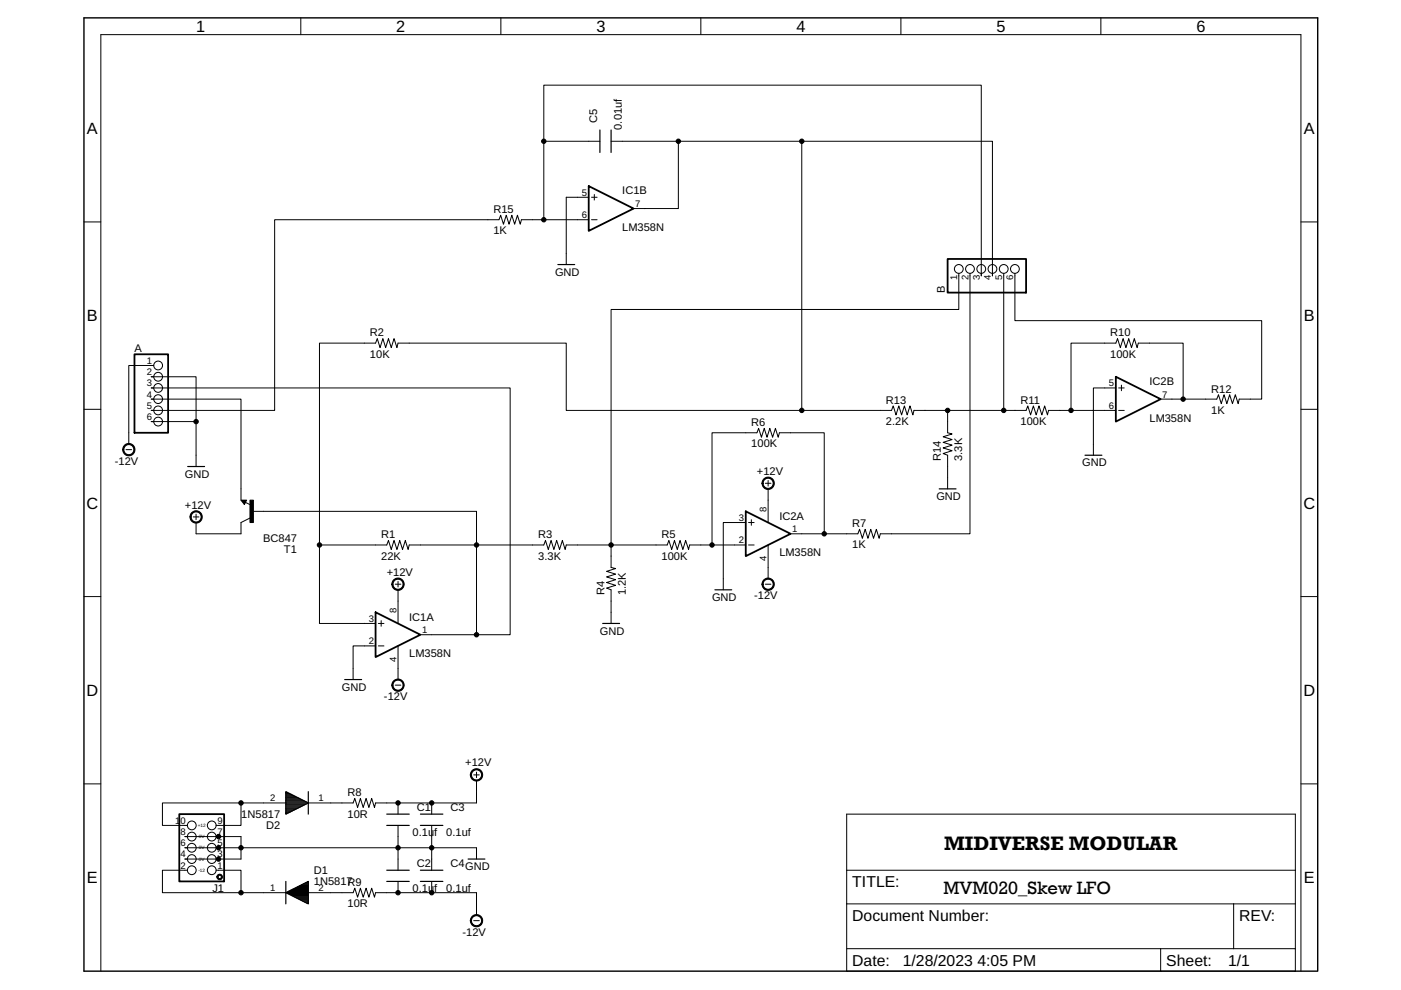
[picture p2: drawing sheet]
<svg xmlns="http://www.w3.org/2000/svg" width="297mm" height="210mm" viewBox="0 0 297 210" stroke-linecap="round" stroke-linejoin="round" font-family="sans-serif">
<path d="M17.8 3.8h261.6v202.1h-261.6z" fill="none" stroke="#000" stroke-width=".3"/>
<g fill="none" stroke="#000" stroke-width=".21">
<path d="M63.8 3.8v3.5M106.2 3.8v3.5M148.6 3.8v3.5M191 3.8v3.5M233.4 3.8v3.5M115.3 30v-11.9h92.7v40.4v-.5M127.2 30h-11.9v16.6M129.6 30h14.2v14.2h-9.5M143.8 30h26.2M170 30v57M170 30h40.4v28.5v-.5M17.8 47.1h3.6"/>
<path d="M124.8 46.6h-14.2l-.3 .9-.6-1.9-.6 1.9-.6-1.9-.6 1.9-.6-1.9-.6 1.9-.5-1.9-.4 1h-47.6v40.4h-26.1h.5M124.8 41.8h-4.7v14.3M125.4 41.8h1.2M125.4 46.6h1.2M126 41.2v1.2M203.3 58v7.6h-73.7v49.9h11.9l.3-.9 .6 1.9 .6-1.9 .6 1.9 .6-1.9 .6 1.9 .6-1.9 .6 1.9 .2-1h11.9M205.7 58v55.2h-19.1l-.2 .9-.6-1.9-.6 1.9-.6-1.9-.6 1.9-.6-1.9-.6 1.9-.6-1.9-.3 1h-14.3M212.8 58v29h4.8l.3-.9 .6 1.9 .6-1.9 .6 1.9 .6-1.9 .6 1.9 .6-1.9 .6 1.9 .2-1h14.3M215.2 58v10h52.3v16.6h-4.8l-.2 1-.6-1.9-.6 1.9-.6-1.9-.6 1.9-.6-1.9-.6 1.9-.6-1.9-.3 .9h-11.9M275.8 47.1h3.6M32.6 79.9h-.5h9.5v19M32.6 77.5h-5.3v16.6"/>
<path d="M17.8 86.8h3.6M26.7 95.3h1.2M32.1 89.4h9.5M32.6 84.6h-.5h19v21.4M32.6 82.3h-.5h76.1v52.3h-7.2M200.9 87v4.8l1 .2-1.9 .6 1.9 .6-1.9 .6 1.9 .6-1.9 .6 1.9 .6-1.9 .6 .9 .3v7.2M212.8 87h-19l-.3 1-.6-1.9-.6 1.9-.6-1.9-.5 1.9-.6-1.9-.6 1.9-.6-1.9-.4 .9h-68.9v-14.3h-35.7l-.2 1-.7-1.9-.5 1.9-.6-1.9-.6 1.9-.6-1.9-.6 1.9-.6-1.9-.4 .9h-11.9v42.8M236.6 82.3h-4.8v14.2M237.2 82.3h1.2M237.2 87h1.2M237.8 81.7v1.1M250.8 84.6v-11.9h-9.5l-.2 1-.6-1.9-.6 1.9-.6-1.9-.6 1.9-.6-1.9-.6 1.9-.6-1.9-.3 .9h-9.5v14.3"/>
<path d="M275.8 86.8h3.6M41 109.6h1.2M41.6 109v1.2M51.1 106h1.2l-.5 1zM52 106.5l1.2 .6M53 109.8l-1.9 1v2.4h-9.5v-2.4M53.5 108.4h47.5v7.1h14.3l.4-.9 .5 1.9 .6-1.9 .6 1.9 .6-1.9 .6 1.9 .6-1.9 .6 1.9 .3-1h9.5v4.8l.9 .2-1.9 .6 1.9 .6-1.9 .6 1.9 .6-1.9 .6 1.9 .6-1.9 .6 1 .4v7.1M158.1 110.8h-4.7v14.3M158.7 115.5h1.2M158.7 110.8h1.2M159.3 110.2v1.2M162.3 102.5h1.1"/>
<path d="M162.9 101.9v1.2M162.9 103.7v7.1M162.9 115.5v7.2M174.8 113.2v-21.4h-9.6l-.2 .9-.6-1.9-.6 1.9-.6-1.9-.6 1.9-.6-1.9-.6 1.9-.6-1.9-.3 1h-9.5v23.7M17.8 126.5h3.6M79.6 132.2h-11.9v-16.7h14.3l.4-.9 .6 1.9 .5-1.9 .7 1.9 .6-1.9 .5 1.9 .6-1.9 .6 1.9 .3-1h14.2v19.1h-11.9M79.6 136.9h-4.7v7.2M80.2 132.2h1.2M80.2 136.9h1.2M80.8 131.6v1.2M83.8 123.9h1.2M84.4 123.3v1.2"/>
<path d="M84.4 125.1v7.1M84.4 136.9v7.2M162.3 123.9h1.1M275.8 126.5h3.6M83.8 145.3h1.2M17.8 166.2h3.6M39.2 179.7h61.8v2.4M39.7 177.4h-.5h11.9v4.7h-11.9h.5M45.8 177.4h.5M51.1 170.2v4.8h-5.3M60.6 170.2h-26.2v4.8h5.3M65.4 170.2h9.5l.3-.9 .6 1.9 .6-1.9 .6 1.9 .6-1.9 .6 1.9 .6-1.9 .6 1.9 .2-1h11.9"/>
<path d="M84.4 170.2v2.4M84.4 175v9.5M91.5 170.2v2.4M91.5 175v9.5M100.4 164.3h1.2M101 163.7v1.2M101 165.5v4.7h-9.5M275.8 166.2h3.6M39.7 184.5h-5.3v4.8h26.2M45.8 184.5h5.3v4.8M45.8 182.1h.5M65.4 189.3h9.5l.3-1 .6 1.9 .6-1.9 .6 1.9 .6-1.9 .6 1.9 .6-1.9 .6 1.9 .2-.9h11.9"/>
<path d="M84.4 186.9v2.4M91.5 189.3h9.5v4.7M91.5 186.9v2.4M100.4 195.2h1.2M179.5 191.6h95.1M179.5 184.5h95.1M261.6 191.6v9.5M246.1 201.1v4.8M246.1 201.1h15.5M261.6 201.1h13v4.8h-95.1v-4.8h66.6M274.6 201.1v-28.5h-95.1v28.5M275.8 205.9v-198.6h-254.4v198.6"/>
<circle cx="203.3" cy="57" r=".93"/>
<circle cx="205.7" cy="57" r=".93"/>
<circle cx="208" cy="57" r=".93"/>
<circle cx="210.4" cy="57" r=".93"/>
<circle cx="212.8" cy="57" r=".93"/>
<circle cx="215.2" cy="57" r=".93"/>
<circle cx="33.5" cy="77.5" r=".93"/>
<circle cx="33.5" cy="79.9" r=".93"/>
<circle cx="33.5" cy="84.6" r=".93"/>
<circle cx="33.5" cy="82.3" r=".93"/>
<circle cx="33.5" cy="87" r=".93"/>
<circle cx="33.5" cy="89.4" r=".93"/>
<circle cx="40.7" cy="175" r=".93"/>
<circle cx="40.7" cy="179.7" r=".93"/>
<circle cx="40.7" cy="177.4" r=".93"/>
<circle cx="44.9" cy="179.7" r=".93"/>
<circle cx="44.9" cy="177.4" r=".93"/>
<circle cx="44.9" cy="175" r=".93"/>
<circle cx="40.7" cy="184.5" r=".93"/>
<circle cx="40.7" cy="182.1" r=".93"/>
<circle cx="44.9" cy="184.5" r=".93"/>
<circle cx="44.9" cy="182.1" r=".93"/>
</g>
<g fill="none" stroke="#000" stroke-width=".25">
<path d="M127.2 27.6v4.7M129.6 27.6v4.7M118.3 56.1h3.5M39.8 98.9h3.6M230 96.5h3.6M52 106.2h-.7l.5 .5 .2-.4h-.3l.1 .2M199.1 103.7h3.6M127.8 132.2h3.6M151.6 125.1h3.5M73.1 144.1h3.6M60.6 172.5h.2M60.6 172.3h.6"/>
<path d="M60.6 172.1h1M60.6 171.9h1.4M60.6 171.7h1.8M60.6 171.5h2.2M60.6 171.3h2.6M60.6 171.1h3.1M60.6 170.9h3.5M60.6 170.7h3.9M60.6 170.5h4.3M60.6 170.3h4.7M60.6 170.1h4.4M60.6 169.8h4"/>
<path d="M60.6 169.7h3.6M60.6 169.4h3.2M60.6 169.2h2.8M60.6 169h2.3M60.6 168.8h1.9M60.6 168.6h1.5M60.6 168.4h1.1M60.6 168.2h.7M60.6 168h.3M60.6 167.9l4.8 2.3-4.8 2.4zM65.4 167.9v4.7M82 172.6h4.8"/>
<path d="M82 175h4.8M89.1 172.6h4.8M89.1 175h4.8M60.6 189.3l4.8-2.4v4.7zM60.6 186.9v4.7M60.7 189.2h4.7M60.9 189.4h4.5M61.1 189h4.3M61.3 189.6h4.1M61.5 188.8h3.9M61.8 189.8h3.6M61.9 188.6h3.5"/>
<path d="M62.2 190h3.2M62.3 188.4h3.1M62.6 190.2h2.8M62.8 188.2h2.6M63 190.5h2.4M63.2 188h2.2M63.4 190.7h2M63.6 187.8h1.8M63.8 190.9h1.6M64 187.6h1.4M64.2 191.1h1.2M64.4 187.4h1"/>
<path d="M64.6 191.3h.8M64.8 187.2h.6M65 191.5h.4M65.2 186.9h.2M82 184.5h4.8M82 186.9h4.8M89.1 184.5h4.8M89.1 186.9h4.8M99.3 182.1h3.5"/>
</g>
<path d="M124.8 39.5l9.5 4.7-9.5 4.8zM200.9 54.9h16.7v7.1h-16.7zM28.5 75.1h7.1v16.7h-7.1zM236.6 79.9l9.5 4.7-9.5 4.8zM158.1 108.4l9.5 4.8-9.5 4.7zM79.6 129.8l9.5 4.8-9.5 4.7zM38 172.6h9.5v14.3h-9.5z" fill="none" stroke="#000" stroke-width=".38"/>
<g fill="#000" stroke="#000" stroke-width=".21">
<path d="M26.4 94.4a1.3 1.3 0 0 1 2 .3 1.3 1.3 0 0 1-.7 1.9 1.3 1.3 0 0 1-1.7-1.3h.2a1.06 1.06 0 0 1 1.5-1 1.06 1.06 0 0 1 .3 1.8 1.06 1.06 0 0 1-1.7-.5l-.1-.3h-.2z" fill-rule="evenodd"/>
<path d="M40.7 108.7a1.3 1.3 0 0 1 2 .2 1.3 1.3 0 0 1-.8 1.9 1.3 1.3 0 0 1-1.6-1.2h.2a1.06 1.06 0 0 1 1.5-1 1.06 1.06 0 0 1 .3 1.8 1.06 1.06 0 0 1-1.7-.5l-.1-.3h-.2z" fill-rule="evenodd"/>
<path d="M161.9 101.5a1.31 1.31 0 0 1 2.1 .3 1.31 1.31 0 0 1-.8 2 1.31 1.31 0 0 1-1.7-1.3h.3a1.07 1.07 0 0 1 1.6-.9 1.07 1.07 0 0 1 .1 1.8 1.07 1.07 0 0 1-1.7-.7v-.2h-.3z" fill-rule="evenodd"/>
<path d="M83.5 122.9a1.3 1.3 0 0 1 2 .3 1.3 1.3 0 0 1-.8 1.9 1.3 1.3 0 0 1-1.6-1.2h.2a1.07 1.07 0 0 1 1.5-1 1.07 1.07 0 0 1 .3 1.8 1.07 1.07 0 0 1-1.7-.6l-.1-.2h-.2z" fill-rule="evenodd"/>
<path d="M161.9 122.9a1.31 1.31 0 0 1 2.1 .3 1.31 1.31 0 0 1-.8 2 1.31 1.31 0 0 1-1.7-1.3h.3a1.07 1.07 0 0 1 1.6-.9 1.07 1.07 0 0 1 .1 1.8 1.07 1.07 0 0 1-1.7-.7v-.2h-.3z" fill-rule="evenodd"/>
<path d="M83.5 144.4a1.3 1.3 0 0 1 2 .2 1.3 1.3 0 0 1-.8 1.9 1.3 1.3 0 0 1-1.6-1.2h.2a1.07 1.07 0 0 1 1.5-1 1.07 1.07 0 0 1 .3 1.7 1.07 1.07 0 0 1-1.7-.5l-.1-.2h-.2z" fill-rule="evenodd"/>
<path d="M100.1 163.4a1.31 1.31 0 0 1 2.1 .2 1.31 1.31 0 0 1-.8 2 1.31 1.31 0 0 1-1.7-1.3h.3a1.07 1.07 0 0 1 1.5-.9 1.07 1.07 0 0 1 .2 1.8 1.07 1.07 0 0 1-1.7-.6v-.3h-.3z" fill-rule="evenodd"/>
<path d="M46.2 185.5a.6 .6 0 0 1 .9 .2 .6 .6 0 0 1-.4 .8 .6 .6 0 0 1-.7-.6h.2a.36 .36 0 0 1 .5-.3 .36 .36 0 0 1 .1 .6 .36 .36 0 0 1-.6-.1v-.2h-.2z" fill-rule="evenodd"/>
<path d="M100.1 194.3a1.31 1.31 0 0 1 2.1 .3 1.31 1.31 0 0 1-.8 1.9 1.31 1.31 0 0 1-1.7-1.3h.3a1.08 1.08 0 0 1 1.6-.9 1.08 1.08 0 0 1 .1 1.8 1.08 1.08 0 0 1-1.7-.6v-.3h-.3z" fill-rule="evenodd"/>
<circle cx="115.3" cy="30" r=".47"/>
<circle cx="143.8" cy="30" r=".47"/>
<circle cx="170" cy="30" r=".47"/>
<circle cx="115.3" cy="46.6" r=".47"/>
<circle cx="41.6" cy="89.4" r=".47"/>
<circle cx="170" cy="87" r=".47"/>
<circle cx="200.9" cy="87" r=".47"/>
<circle cx="212.8" cy="87" r=".47"/>
<circle cx="227.1" cy="87" r=".47"/>
<circle cx="250.8" cy="84.6" r=".47"/>
<circle cx="67.7" cy="115.5" r=".47"/>
<circle cx="101" cy="115.5" r=".47"/>
<circle cx="129.6" cy="115.5" r=".47"/>
<circle cx="151" cy="115.5" r=".47"/>
<circle cx="174.8" cy="113.2" r=".47"/>
<circle cx="101" cy="134.6" r=".47"/>
<circle cx="46.3" cy="179.7" r=".47"/>
<circle cx="46.3" cy="177.4" r=".47"/>
<circle cx="51.1" cy="170.2" r=".47"/>
<circle cx="51.1" cy="179.7" r=".47"/>
<circle cx="84.4" cy="179.7" r=".47"/>
<circle cx="84.4" cy="170.2" r=".47"/>
<circle cx="91.5" cy="179.7" r=".47"/>
<circle cx="91.5" cy="170.2" r=".47"/>
<circle cx="46.3" cy="182.1" r=".47"/>
<circle cx="51.1" cy="189.3" r=".47"/>
<circle cx="84.4" cy="189.3" r=".47"/>
<circle cx="91.5" cy="189.3" r=".47"/>
</g>
<path d="M53 106h.7v4.8h-.7z" fill="#000" stroke="#000" stroke-width=".21"/>
<text font-size="4.2" x="200.2" y="180.3">MIDIVERSE MODULAR</text>
<text font-size="3.9" x="200" y="189.5">MVM020_Skew LFO</text>
<g font-size="3.5">
<text x="41.6" y="6.8">1</text>
<text x="84" y="6.8">2</text>
<text x="126.4" y="6.8">3</text>
<text x="168.8" y="6.8">4</text>
<text x="211.3" y="6.8">5</text>
<text x="253.7" y="6.8">6</text>
<text x="18.4" y="28.4">A</text>
<text x="276.5" y="28.4">A</text>
<text x="18.4" y="68.1">B</text>
<text x="276.5" y="68.1">B</text>
<text x="18.3" y="107.8">C</text>
<text x="276.4" y="107.8">C</text>
<text x="18.3" y="147.5">D</text>
<text x="276.4" y="147.5">D</text>
<text x="18.4" y="187.3">E</text>
<text x="276.5" y="187.3">E</text>
</g>
<g font-size="3.3">
<text x="180.7" y="188.1">TITLE:</text>
<text x="180.7" y="195.2">Document Number:</text>
<text x="262.7" y="195.2">REV:</text>
<text x="180.7" y="204.7">Date:</text>
<text x="191.4" y="204.7">1/28/2023 4:05 PM</text>
<text x="247.3" y="204.7">Sheet:</text>
<text x="260.4" y="204.7">1/1</text>
</g>
<g font-size="2.3">
<text x="126.6" y="26" transform="rotate(-90 126.6 26)">C5</text>
<text x="131.8" y="27.5" transform="rotate(-90 131.8 27.5)">0.01uf</text>
<text x="131.9" y="41.2">IC1B</text>
<text x="104.6" y="45.2">R15</text>
<text x="104.6" y="49.7">1K</text>
<text x="131.9" y="49">LM358N</text>
<text x="117.7" y="58.5">GND</text>
<text x="200.3" y="62" transform="rotate(-90 200.3 62)">B</text>
<text x="78.4" y="71.3">R2</text>
<text x="235.4" y="71.3">R10</text>
<text x="28.5" y="74.5">A</text>
<text x="78.4" y="75.8">10K</text>
<text x="235.4" y="75.8">100K</text>
<text x="243.7" y="81.7">IC2B</text>
<text x="256.8" y="83.2">R12</text>
<text x="187.8" y="85.6">R13</text>
<text x="216.4" y="85.6">R11</text>
<text x="243.7" y="89.4">LM358N</text>
<text x="256.8" y="87.7">1K</text>
<text x="159.3" y="94.9">100K</text>
<text x="159.3" y="90.4">R6</text>
<text x="187.8" y="90.1">2.2K</text>
<text x="216.4" y="90.1">100K</text>
<text x="24.3" y="98.5">-12V</text>
<text x="39.2" y="101.3">GND</text>
<text x="160.5" y="100.7">+12V</text>
<text x="199.5" y="97.7" transform="rotate(-90 199.5 97.7)">R14</text>
<text x="204" y="97.7" transform="rotate(-90 204 97.7)">3.3K</text>
<text x="229.4" y="98.9">GND</text>
<text x="39.2" y="107.8">+12V</text>
<text x="198.5" y="106">GND</text>
<text x="165.2" y="110.2">IC2A</text>
<text x="180.7" y="111.8">R7</text>
<text x="55.8" y="114.8">BC847</text>
<text x="60.2" y="117.2">T1</text>
<text x="80.8" y="118.6">22K</text>
<text x="80.8" y="114.1">R1</text>
<text x="114.1" y="114.1">R3</text>
<text x="114.1" y="118.6">3.3K</text>
<text x="140.3" y="118.6">100K</text>
<text x="140.3" y="114.1">R5</text>
<text x="165.2" y="117.9">LM358N</text>
<text x="180.7" y="116.3">1K</text>
<text x="82" y="122.1">+12V</text>
<text x="86.8" y="131.6">IC1A</text>
<text x="128.2" y="126.2" transform="rotate(-90 128.2 126.2)">R4</text>
<text x="132.7" y="126.2" transform="rotate(-90 132.7 126.2)">1.2K</text>
<text x="151" y="127.4">GND</text>
<text x="159.9" y="127.1">-12V</text>
<text x="127.2" y="134.6">GND</text>
<text x="86.8" y="139.3">LM358N</text>
<text x="72.5" y="146.5">GND</text>
<text x="81.4" y="148.5">-12V</text>
<text x="98.7" y="162.5">+12V</text>
<text x="51.2" y="173.5">1N5817</text>
<text x="73.7" y="168.8">R8</text>
<text x="73.7" y="173.3">10R</text>
<text x="88.4" y="172">C1</text>
<text x="95.5" y="172">C3</text>
<text x="56.4" y="175.8">D2</text>
<text x="87.5" y="177.2">0.1uf</text>
<text x="94.6" y="177.2">0.1uf</text>
<text x="66.6" y="185.3">D1</text>
<text x="88.4" y="183.9">C2</text>
<text x="95.5" y="183.9">C4</text>
<text x="98.7" y="184.5">GND</text>
<text x="45" y="189.2">J1</text>
<text x="66.6" y="187.7">1N5817</text>
<text x="73.7" y="187.9">R9</text>
<text x="87.5" y="189.1">0.1uf</text>
<text x="94.6" y="189.1">0.1uf</text>
<text x="73.7" y="192.4">10R</text>
<text x="98.1" y="198.4">-12V</text>
</g>
<g font-size="2">
<text x="123.4" y="41.5">5</text>
<text x="123.4" y="46.3">6</text>
<text x="134.7" y="43.9">7</text>
<text x="203" y="59.4" transform="rotate(-90 203 59.4)">1</text>
<text x="205.3" y="59.4" transform="rotate(-90 205.3 59.4)">2</text>
<text x="207.7" y="59.4" transform="rotate(-90 207.7 59.4)">3</text>
<text x="210.1" y="59.4" transform="rotate(-90 210.1 59.4)">4</text>
<text x="212.5" y="59.4" transform="rotate(-90 212.5 59.4)">5</text>
<text x="214.8" y="59.4" transform="rotate(-90 214.8 59.4)">6</text>
<text x="31.1" y="77.2">1</text>
<text x="31.1" y="79.5">2</text>
<text x="31.1" y="81.9">3</text>
<text x="235.1" y="81.9">5</text>
<text x="31.1" y="84.3">4</text>
<text x="31.1" y="86.7">5</text>
<text x="31.1" y="89.1">6</text>
<text x="235.1" y="86.7">6</text>
<text x="246.4" y="84.3">7</text>
<text x="156.7" y="110.5">3</text>
<text x="162.5" y="108.6" transform="rotate(-90 162.5 108.6)">8</text>
<text x="167.9" y="112.8">1</text>
<text x="156.7" y="115.2">2</text>
<text x="162.5" y="118.9" transform="rotate(-90 162.5 118.9)">4</text>
<text x="78.2" y="131.9">3</text>
<text x="84.1" y="130" transform="rotate(-90 84.1 130)">8</text>
<text x="78.2" y="136.6">2</text>
<text x="89.5" y="134.2">1</text>
<text x="84.1" y="140.3" transform="rotate(-90 84.1 140.3)">4</text>
<text x="57.3" y="169.9">2</text>
<text x="67.5" y="169.9">1</text>
<text x="37.2" y="174.7">10</text>
<text x="38.3" y="179.4">6</text>
<text x="38.3" y="177">8</text>
<text x="46.1" y="179.4">5</text>
<text x="46.1" y="177">7</text>
<text x="46.1" y="174.7">9</text>
<text x="38.3" y="184.2">2</text>
<text x="38.3" y="181.8">4</text>
<text x="46.1" y="184.2">1</text>
<text x="46.1" y="181.8">3</text>
<text x="57.3" y="188.9">1</text>
<text x="67.5" y="188.9">2</text>
</g>
<g font-size="1">
<text x="41.9" y="175.4">+12</text>
<text x="42.2" y="177.7">0V</text>
<text x="42.1" y="184.9">-12</text>
<text x="42.2" y="180.1">0V</text>
<text x="42.2" y="182.5">0V</text>
</g>
</svg>
